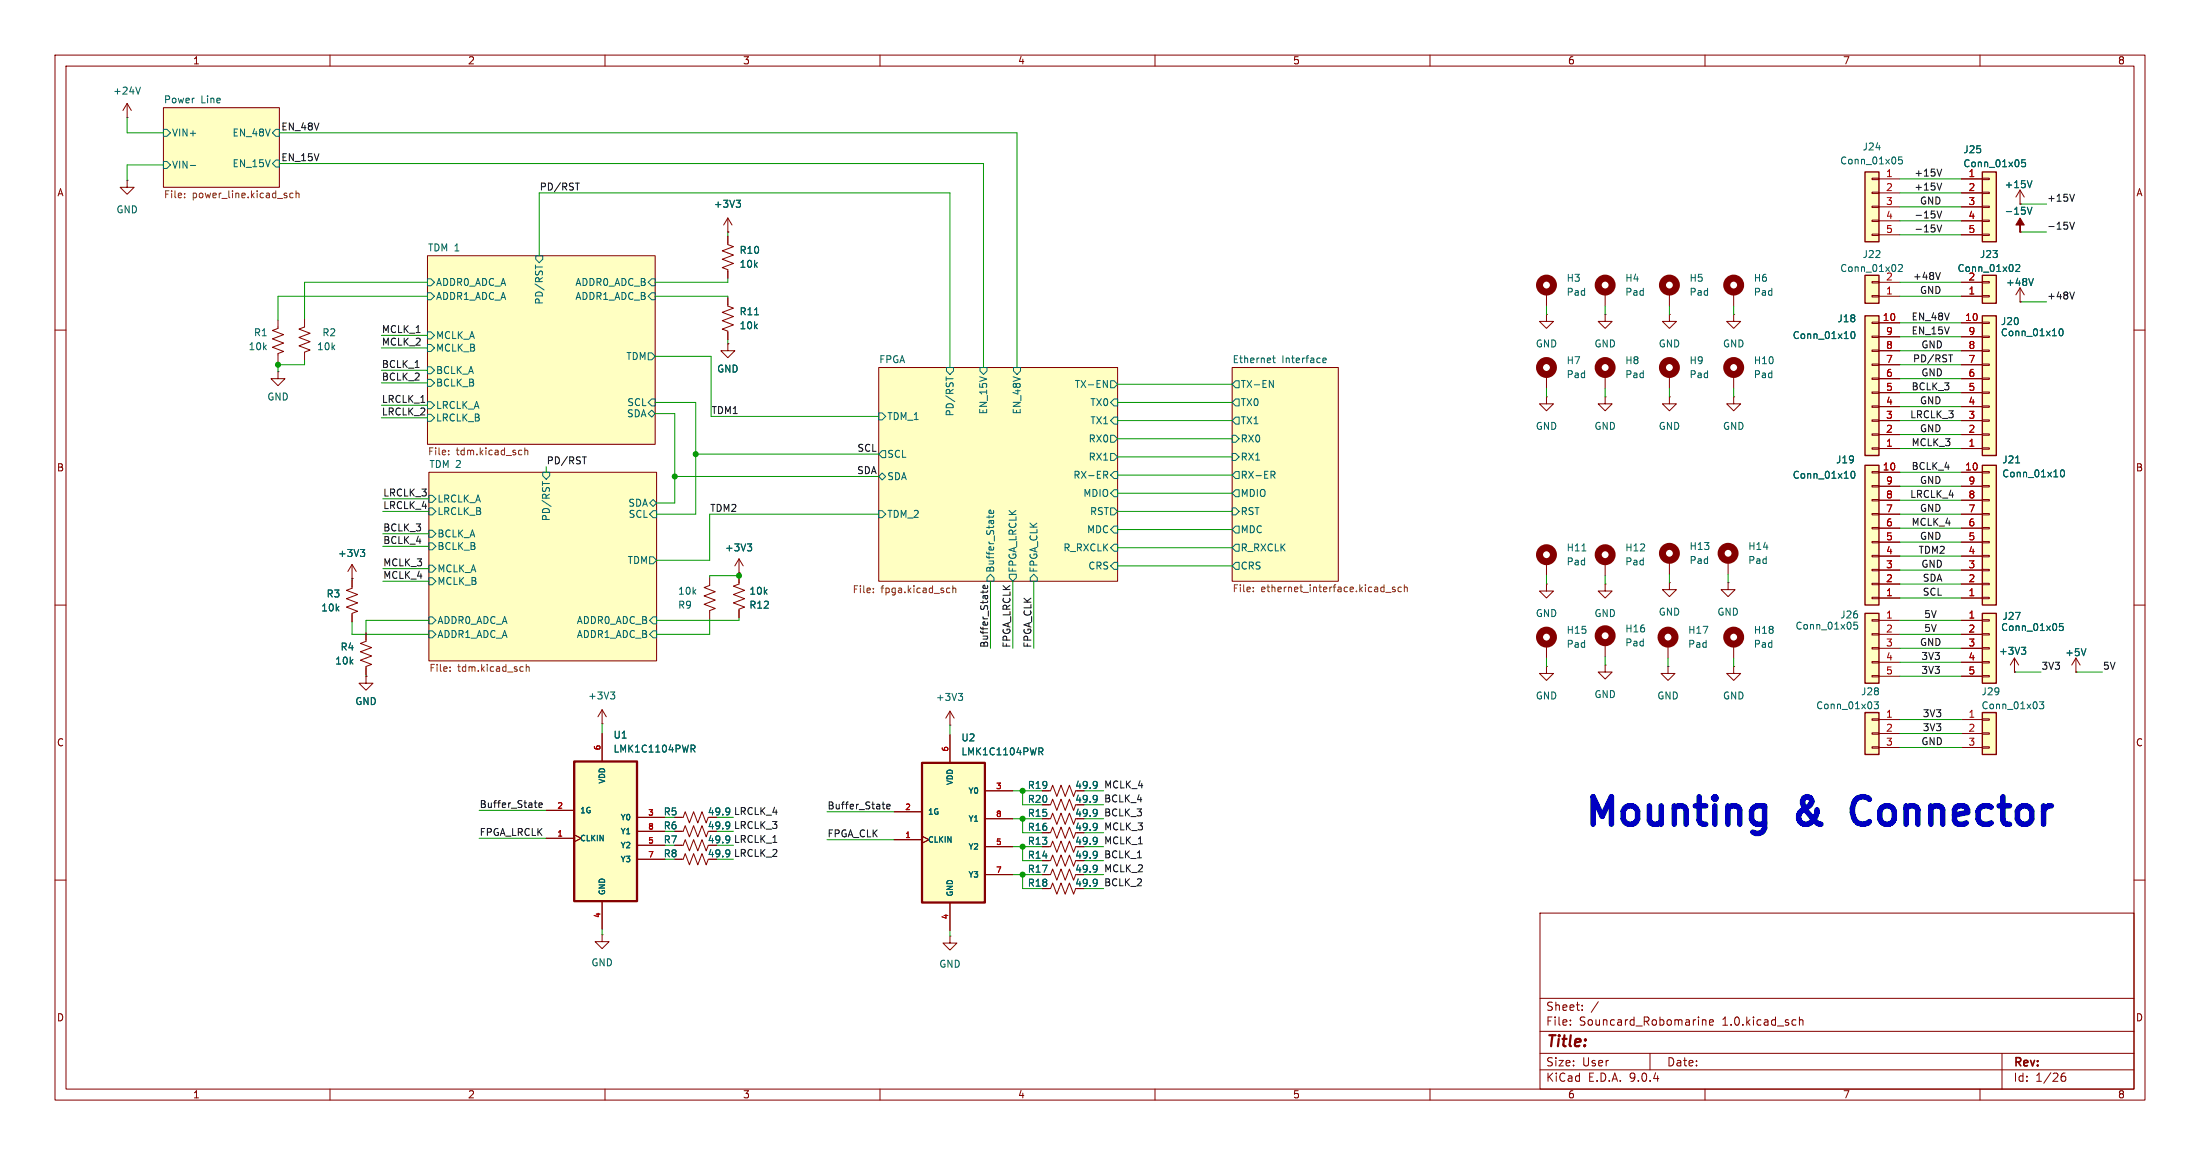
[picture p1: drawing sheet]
<svg xmlns="http://www.w3.org/2000/svg" width="400mm" height="210mm" viewBox="0 0 400 210" stroke-linecap="round" stroke-linejoin="round" font-family="sans-serif">
<g fill="none" stroke="#840000" stroke-width=".18">
<path d="M10 10h380v190h-380zM12 12h376v186h-376zM29.7 19.6h21.1v14.5h-21.1zM60 10v2M110 10v2M160 10v2M210 10v2M260 10v2M310 10v2M360 10v2M77.7 46.5h41.4v34.3h-41.4zM315.2 53.1v2.5"/>
<path d="M10 60h2M159.8 66.8h43.4v38.9h-43.4zM224 66.8h19.3v38.9h-19.3zM388 60h2M78 85.9h41.4v34.3h-41.4zM10 110h2M281.2 106.2v1.3h1.2l-1.2 1.2-1.3-1.2h1.3M281.2 106.2h.1M281.2 102.1v2.6M281.2 117.1v2.6M366.3 119.7l-.8 1.2M366.3 119.7l.7 1.2"/>
<path d="M366.3 119.7v2.5M388 110h2M281.2 121.2v1.2h1.2l-1.2 1.3-1.3-1.3h1.3M281.2 121.2h.1M366.3 122.2h.1M10 160h2M280 166h108v32h-108zM388 160h2M60 198v2M110 198v2M160 198v2M210 198v2"/>
<path d="M260 198v2M280 194.5h108M280 191.5h108M280 187.5h108M280 181.5h108M285.5 186.3v.1M285.5 185.5v.1M287.7 183.6v.1M287.7 182.8v.1M290.6 182.1l-1.3 2M300 191.5v3M309.5 185.4v1"/>
<path d="M309.5 185.5l.2-.1 .4 .1 .1 .9M310 198v2M310.8 185.9l.7-.1v-.3l-.5-.1-.2 .2 .1 .7h.6M327.2 185.5l.2-.1 .3 .1 .1 .9M327.2 184.9v1.5M360 198v2M364 191.5v6.5M374.7 196l.3-.3h.5l.1 .3v.3l-.3 .3-.4-.1-.2-.2M375.5 195.1a.59 .59 0 0 0-.8 .6"/>
</g>
<g fill="#ffffc2" stroke="#ffffc2" stroke-width=".18">
<path d="M224 66.8h19.3v38.9h-19.3z"/>
<path d="M78 85.9h41.4v34.3h-41.4z"/>
<path d="M159.8 66.8h43.4v38.9h-43.4z"/>
<path d="M77.7 46.5h41.4v34.3h-41.4z"/>
<path d="M29.7 19.6h21.1v14.5h-21.1z"/>
</g>
<g fill="none" stroke="#006464" stroke-width=".18">
<path d="M29.7 23.5h.7l.6 .6-.6 .7h-.7zM29.7 29.4h.7l.6 .6-.6 .6h-.7zM34.6 30.1h1M50.2 29.1h.6v1.3h-.6l-.7-.7zM50.2 23.5h.6v1.3h-.6l-.7-.7zM77.7 50.7h.7l.6 .6-.6 .7h-.7zM77.7 53.2h.7l.6 .7-.6 .6h-.7zM97.4 48.2v.7M97.4 46.5h1.3v.6l-.7 .7-.6-.7zM118.5 50.7h.6v1.3h-.6l-.6-.7zM118.5 53.2h.6v1.3h-.6l-.6-.6zM77.7 66.7h.7l.6 .6-.6 .7h-.7z"/>
<path d="M77.7 69h.7l.6 .6-.6 .6h-.7zM77.7 73h.7l.6 .7-.6 .6h-.7zM77.7 75.3h.7l.6 .7-.6 .6h-.7zM77.7 60.3h.7l.6 .7-.6 .6h-.7zM77.7 62.6h.7l.6 .7-.6 .6h-.7zM117.9 75.2l.6-.6 .6 .6-.6 .6zM117.9 64.2h.6l.6 .6-.6 .6h-.6zM118.5 72.5h.6v1.3h-.6l-.6-.6zM159.8 75.1h.6l.6 .6-.6 .6h-.6zM172 68.5v.7M172.1 66.8h1.3v.7l-.7 .6-.6-.6zM178.2 66.8h1.3v.7l-.7 .6-.6-.6z"/>
<path d="M184.3 66.8h1.2v.7l-.6 .6-.6-.6zM200.6 69.2l.7 1.2v-1.2M201.9 79.1h.7l.6 .7-.6 .6h-.7zM201.9 69.2h.7l.6 .7-.6 .6h-.7zM202.6 72.5h.6v1.3h-.6l-.7-.6zM202.6 75.8h.6v1.3h-.6l-.7-.6zM224 79.1h.7l.6 .7-.6 .6h-.7zM224.7 69.2h.6v1.3h-.6l-.7-.6zM224.7 72.5h.6v1.3h-.6l-.7-.6zM224.7 75.8h.6v1.3h-.6l-.7-.6zM230.8 69.2l.7 1.2v-1.2M231.4 65.1h.5"/>
<path d="M231.6 64.7v1.1l.3 .1M240.5 65.5l.6-.1v-.2l-.4-.1-.2 .2 .1 .6h.5M78 96.4h.6l.6 .6-.6 .7h-.6zM78 98.7h.6l.6 .6-.6 .7h-.6zM78 90.1h.6l.6 .6-.6 .6h-.6zM78 92.3h.6l.6 .7-.6 .6h-.6zM98.6 87.6v.7M98.7 85.9h1.2v.6l-.6 .6-.6-.6zM118.1 93.5l.6-.6h.7v1.2h-.7zM118.1 91.5l.6-.7 .7 .7-.7 .6zM159.8 92.9h.6l.6 .6-.6 .6h-.6zM159.8 82.6l.6-.7h.6v1.3h-.6z"/>
<path d="M159.8 86.6l.6-.6 .6 .6-.6 .7zM179.8 93.7v.5M180.6 92.8l.1 .4-.2 .2-.6-.1v-.5h.2l.1 .6M180.7 93.7v.1M200.7 85.7h.5l.2 .2-.1 .4-.6 .1M201 86.4l.4 .6M201.9 92.3h.7l.6 .7-.6 .6h-.7zM201.9 82.4h.7l.6 .7-.6 .6h-.7zM202.6 95.6h.6v1.3h-.6l-.7-.6zM202.6 89h.6v1.3h-.6l-.7-.6zM202.6 85.7h.6v1.3h-.6l-.7-.6zM202.6 99h.6v1.2h-.6l-.7-.6z"/>
<path d="M224 92.3h.7l.6 .7-.6 .6h-.7zM224 82.4h.7l.6 .7-.6 .6h-.7zM224.7 95.6h.6v1.3h-.6l-.7-.6zM224.7 89h.6v1.3h-.6l-.7-.6zM224.7 85.7h.6v1.3h-.6l-.7-.6zM224.7 99h.6v1.2h-.6l-.7-.6zM231.1 85.7h.5l.2 .2-.1 .4-.6 .1M231.4 86.4l.4 .6M78 112.2h.6l.6 .6-.6 .6h-.6zM78 114.7h.6l.6 .6-.6 .7h-.6zM78 102.8h.6l.6 .6-.6 .6h-.6zM78 105h.6l.6 .7-.6 .6h-.6z"/>
<path d="M118.1 115.3l.6-.6h.7v1.3h-.7zM118.1 101.2h.6l.7 .7-.7 .6h-.6zM118.7 112.2h.7v1.2h-.7l-.6-.6zM180.1 104.4l.6 .6v.7h-1.2v-.7zM183.5 104.4h1.3v.6l-.7 .7-.6-.7zM188 104.4l.6 .6v.7h-1.3v-.7zM202.6 102.3h.6v1.2h-.6l-.7-.6zM224.7 102.3h.6v1.2h-.6l-.7-.6zM287.6 100.2h.8M367.5 117.7h.8l-.4 .5M368.1 118.2l.2 .2v.3l-.2 .3"/>
</g>
<g fill="none" stroke="#725600" stroke-width=".18">
<path d="M33.6 35.8v.2M33.6 35.2v.1M53.3 35.2l-.4-.1-.2 .3 .1 .5h.5M53.8 35.2l.2-.1 .3 .1 .1 .8M53.8 34.7v1.3M81.6 82.6v.1M81.6 81.9v.1M94.5 81.9h.4M94.9 82.6l-.4 .1M95.4 82l.2-.1h.3l.1 .8M95.4 81.4v1.3M158.8 107.6v.2"/>
<path d="M158.8 107v.1M172.3 106.9l.4 .1M172.7 107.7l-.4 .1M173.2 107l.2-.1 .3 .1 .1 .8M173.2 106.5v1.3M227.9 107.5v.1M227.9 106.8v.1M251.9 107.7h1M253.6 106.8l-.3-.1-.1 .2v.2l.4 .1v.3h-.4M254.8 106.8l-.4-.1-.2 .3 .1 .5h.5M255.3 106.9l.2-.2 .3 .1 .1 .8M255.3 106.3v1.3"/>
<path d="M81.8 121.9v.2M81.8 121.3v.1M94.8 121.2l.3 .1M95.1 122l-.3 .1M95.7 121.3l.2-.1 .3 .1v.8M95.7 120.8v1.3"/>
</g>
<g fill="none" stroke="#840000" stroke-width="1.3">
<circle cx="315.2" cy="51.8" r="1.27"/>
<circle cx="281.2" cy="100.9" r="1.27"/>
<circle cx="281.2" cy="115.8" r="1.27"/>
</g>
<path d="M360.4 84.6h2.6v25.4h-2.6z" fill="#ffffc2"/>
<path d="M360.4 84.6h2.6v25.4h-2.6z" fill="none" stroke="#840000" stroke-width=".25"/>
<g fill="none" stroke="#840000" stroke-width=".18">
<path d="M356.6 98.6h3.8M356.6 96h3.8M356.6 93.5h3.8M356.6 91h3.8M356.6 88.4h3.8M356.6 85.9h3.8M360.4 98.4h1.3v.3h-1.3zM360.4 95.9h1.3v.3h-1.3zM360.4 93.4h1.3v.2h-1.3zM360.4 90.8h1.3v.3h-1.3zM360.4 88.3h1.3v.2h-1.3zM360.4 85.7h1.3v.3h-1.3z"/>
<path d="M356.6 108.7h3.8M356.6 106.2h3.8M356.6 103.7h3.8M356.6 101.1h3.8M360.4 108.6h1.3v.3h-1.3zM360.4 106.1h1.3v.2h-1.3zM360.4 103.5h1.3v.3h-1.3zM360.4 101h1.3v.2h-1.3z"/>
</g>
<path d="M366.5 84.2h.7M374.8 85.5l.1-.1a.68 .68 0 0 1 .5 .7 .68 .68 0 0 1-.5 .6 .84 .84 0 0 1-.1-1.2z" fill="none" stroke="#006464" stroke-width=".18"/>
<path d="M360.4 111.5h2.6v12.7h-2.6z" fill="#ffffc2"/>
<path d="M360.4 111.5h2.6v12.7h-2.6z" fill="none" stroke="#840000" stroke-width=".25"/>
<g fill="none" stroke="#840000" stroke-width=".18">
<path d="M367.3 54.9h.1M367.3 52.3l-.8 1.3M367.3 52.3l.7 1.3M367.3 52.3v2.6M281.2 72.2v1.2h1.2l-1.2 1.3-1.3-1.3h1.3M281.2 72.2h.1M291.8 68.1v2.5M315.2 68.1v2.5M356.6 112.8h3.8M356.6 115.3h3.8M356.6 117.9h3.8M360.4 112.7h1.3v.2h-1.3z"/>
<path d="M360.4 115.2h1.3v.3h-1.3zM360.4 117.7h1.3v.3h-1.3zM356.6 120.4h3.8M356.6 123h3.8M360.4 120.3h1.3v.2h-1.3zM360.4 122.8h1.3v.3h-1.3z"/>
</g>
<path d="M369.7 50.6l-.4 1.3M375.1 113.4h-.6l-.1 .6 .2-.1h.4l.1 .2v.4l-.2 .1-.5-.1" fill="none" stroke="#006464" stroke-width=".18"/>
<g fill="none" stroke="#840000" stroke-width="1.3">
<circle cx="291.8" cy="66.8" r="1.27"/>
<circle cx="315.2" cy="66.8" r="1.27"/>
</g>
<path d="M360.4 50.1h2.6v5h-2.6z" fill="#ffffc2"/>
<path d="M360.4 50.1h2.6v5h-2.6z" fill="none" stroke="#840000" stroke-width=".25"/>
<path d="M291.8 53.1v2.5M303.5 57.2v1.2h1.3l-1.3 1.3-1.2-1.3h1.2M303.5 57.2h.1M356.6 53.9h3.8M356.6 51.3h3.8M360.4 53.7h1.3v.3h-1.3zM360.4 51.2h1.3v.3h-1.3z" fill="none" stroke="#840000" stroke-width=".18"/>
<path d="M366.5 48.2l.5-.1 .2 .4-.8 .9h.8" fill="none" stroke="#006464" stroke-width=".18"/>
<circle cx="291.8" cy="51.8" r="1.27" fill="none" stroke="#840000" stroke-width="1.3"/>
<path d="M104.4 138.4h11.4v25.4h-11.4z" fill="#ffffc2"/>
<path d="M104.4 138.4h11.4v25.4h-11.4z" fill="none" stroke="#840000" stroke-width=".41"/>
<g fill="none" stroke="#840000" stroke-width=".18">
<path d="M281.2 53.1v2.5M281.2 68.1v2.5M291.8 102.1v2.6M314.2 105.9v1.3h1.3l-1.3 1.3-1.3-1.3h1.3M314.2 105.9h.1M314.2 101.9v2.5M109.5 133.4v5M99.3 147.3h5.1M99.3 152.4h5.1M104.4 151.8l1.3 .6-1.3 .7M115.8 148.6h5.1M115.8 151.1h5.1"/>
<path d="M115.8 153.7h5.1M115.8 156.2h5.1M189.5 151.4h1.5l.4-1 .8 2 .7-2 .8 2 .7-2 .8 2 .4-1M189.5 146.3h1.5l.4-1 .8 2 .7-2 .8 2 .7-2 .8 2 .4-1M189.5 143.8h1.5l.4-1 .8 2 .7-2 .8 2 .7-2 .8 2 .4-1M189.5 148.9h1.5l.4-1.1 .8 2.1 .7-2.1 .8 2.1 .7-2.1 .8 2.1 .4-1M109.5 163.8v5.1"/>
</g>
<path d="M125.6 135.5h.5l.3 .2-.2 .4h-.6M125.9 136.1l.5 .6M199.4 149.8l.1 .6-.2 .4M199.4 142.1l.1 .7-.2 .4M199.4 144.7l.1 .6-.2 .5M199.4 147.2l.1 .7-.2 .4M199.5 150.2l-.1 .2M199.5 145.2l-.1 .1M199.5 142.6l-.1 .2M199.5 147.7l-.1 .2" fill="none" stroke="#006464" stroke-width=".18"/>
<g fill="none" stroke="#840000" stroke-width="1.3">
<circle cx="281.2" cy="51.8" r="1.27"/>
<circle cx="281.2" cy="66.8" r="1.27"/>
<circle cx="291.8" cy="100.9" r="1.27"/>
<circle cx="314.2" cy="100.6" r="1.27"/>
</g>
<path d="M339.1 111.5h2.5v12.7h-2.5z" fill="#ffffc2"/>
<path d="M339.1 111.5h2.5v12.7h-2.5z" fill="none" stroke="#840000" stroke-width=".25"/>
<g fill="none" stroke="#840000" stroke-width=".18">
<path d="M281.2 57.2v1.2h1.2l-1.2 1.3-1.3-1.3h1.3M281.2 57.2h.1M291.8 72.2v1.2h1.3l-1.3 1.3-1.2-1.3h1.2M291.8 72.2h.1M291.8 106.2v1.3h1.3l-1.3 1.2-1.2-1.2h1.2M291.8 106.2h.1M291.8 116.9v2.5M303.3 117.1v2.6M303.5 105.9v1.3h1.3l-1.3 1.3-1.2-1.3h1.2M303.5 105.9h.1M303.5 101.9v2.5M315.2 117.1v2.6"/>
<path d="M340.4 112.7h1.2v.2h-1.2zM340.4 115.2h1.2v.3h-1.2zM340.4 117.7h1.2v.3h-1.2zM341.6 112.8h3.8M341.6 115.3h3.8M341.6 117.9h3.8M66.5 123v1.2h-1.2l1.2 1.3 1.3-1.3h-1.3M66.5 123h.1M340.4 120.3h1.2v.2h-1.2zM340.4 122.8h1.2v.3h-1.2zM341.6 120.4h3.8M341.6 123h3.8"/>
</g>
<path d="M337.1 113.1l-.1 .6 .2-.1 .4 .1 .2 .4-.3 .3-.5-.1" fill="none" stroke="#006464" stroke-width=".18"/>
<g fill="none" stroke="#840000" stroke-width="1.3">
<circle cx="291.8" cy="115.6" r="1.27"/>
<circle cx="303.3" cy="115.8" r="1.27"/>
<circle cx="303.5" cy="100.6" r="1.27"/>
<circle cx="315.2" cy="115.8" r="1.27"/>
</g>
<path d="M339.1 129.6h2.5v7.6h-2.5z" fill="#ffffc2"/>
<path d="M339.1 129.6h2.5v7.6h-2.5z" fill="none" stroke="#840000" stroke-width=".25"/>
<path d="M340.4 130.7h1.2v.3h-1.2zM340.4 133.2h1.2v.3h-1.2zM340.4 135.8h1.2v.2h-1.2zM341.6 130.8h3.8M341.6 133.4h3.8M341.6 135.9h3.8" fill="none" stroke="#840000" stroke-width=".18"/>
<path d="M340.7 127.6h.8l-.4 .5 .4 .1v.5l-.2 .2-.6-.2" fill="none" stroke="#006464" stroke-width=".18"/>
<path d="M339.1 84.6h2.5v25.4h-2.5z" fill="#ffffc2"/>
<path d="M339.1 84.6h2.5v25.4h-2.5z" fill="none" stroke="#840000" stroke-width=".25"/>
<g fill="none" stroke="#840000" stroke-width=".18">
<path d="M291.8 57.2v1.2h1.3l-1.3 1.3-1.2-1.3h1.2M291.8 57.2h.1M303.5 72.2v1.2h1.3l-1.3 1.3-1.2-1.3h1.2M303.5 72.2h.1M340.4 98.4h1.2v.3h-1.2zM340.4 95.9h1.2v.3h-1.2zM340.4 93.4h1.2v.2h-1.2zM340.4 90.8h1.2v.3h-1.2zM340.4 88.3h1.2v.2h-1.2zM340.4 85.7h1.2v.3h-1.2zM341.6 98.6h3.8M341.6 96h3.8"/>
<path d="M341.6 93.5h3.8M341.6 91h3.8M341.6 88.4h3.8M341.6 85.9h3.8M340.4 108.6h1.2v.3h-1.2zM340.4 106.1h1.2v.2h-1.2zM340.4 103.5h1.2v.3h-1.2zM340.4 101h1.2v.2h-1.2zM341.6 108.7h3.8M341.6 106.2h3.8M341.6 103.7h3.8M341.6 101.1h3.8"/>
<path d="M291.8 120.9v1.3h1.3l-1.3 1.3-1.2-1.3h1.2M291.8 120.9h.1"/>
</g>
<path d="M336.7 85.8l.1-.1a.68 .68 0 0 1 .5 .6 .68 .68 0 0 1-.5 .7l-.3-.5z" fill="none" stroke="#006464" stroke-width=".18"/>
<path d="M360.4 57.4h2.6v25.4h-2.6z" fill="#ffffc2"/>
<path d="M360.4 57.4h2.6v25.4h-2.6z" fill="none" stroke="#840000" stroke-width=".25"/>
<g fill="none" stroke="#840000" stroke-width=".18">
<path d="M356.6 58.7h3.8M360.4 58.6h1.3v.2h-1.3zM356.6 79h3.8M356.6 76.5h3.8M356.6 73.9h3.8M356.6 71.4h3.8M356.6 68.9h3.8M356.6 66.3h3.8M356.6 63.8h3.8M356.6 61.2h3.8M360.4 78.9h1.3v.2h-1.3zM360.4 76.3h1.3v.3h-1.3z"/>
<path d="M360.4 73.8h1.3v.3h-1.3zM360.4 71.3h1.3v.2h-1.3zM360.4 68.7h1.3v.3h-1.3zM360.4 66.2h1.3v.2h-1.3zM360.4 63.6h1.3v.3h-1.3zM360.4 61.1h1.3v.3h-1.3zM356.6 81.6h3.8M360.4 81.4h1.3v.3h-1.3z"/>
</g>
<path d="M374.6 59.8h.1a.68 .68 0 0 1 .4 .6 .68 .68 0 0 1-.4 .6 .84 .84 0 0 1-.1-1.2z" fill="none" stroke="#006464" stroke-width=".18"/>
<path d="M339.1 57.4h2.5v25.4h-2.5z" fill="#ffffc2"/>
<path d="M339.1 57.4h2.5v25.4h-2.5z" fill="none" stroke="#840000" stroke-width=".25"/>
<g fill="none" stroke="#840000" stroke-width=".18">
<path d="M340.4 58.6h1.2v.2h-1.2zM341.6 58.7h3.8M340.4 78.9h1.2v.2h-1.2zM340.4 76.3h1.2v.3h-1.2zM340.4 73.8h1.2v.3h-1.2zM340.4 71.3h1.2v.2h-1.2zM340.4 68.7h1.2v.3h-1.2zM340.4 66.2h1.2v.2h-1.2zM340.4 63.6h1.2v.3h-1.2zM340.4 61.1h1.2v.3h-1.2zM341.6 79h3.8M341.6 76.5h3.8"/>
<path d="M341.6 73.9h3.8M341.6 71.4h3.8M341.6 68.9h3.8M341.6 66.3h3.8M341.6 63.8h3.8M341.6 61.2h3.8M340.4 81.4h1.2v.3h-1.2zM341.6 81.6h3.8M303.3 121.2v1.2h1.2l-1.2 1.3-1.3-1.3h1.3M303.3 121.2h.1M315.2 121.2v1.2h1.3l-1.3 1.3-1.3-1.3h1.3M315.2 121.2h.1"/>
</g>
<path d="M336.7 60.4l.1-.1a.68 .68 0 0 1 .5 .6 .68 .68 0 0 1-.5 .7l-.3-.5z" fill="none" stroke="#006464" stroke-width=".18"/>
<path d="M360.4 129.6h2.6v7.6h-2.6z" fill="#ffffc2"/>
<path d="M360.4 129.6h2.6v7.6h-2.6z" fill="none" stroke="#840000" stroke-width=".25"/>
<path d="M315.2 72.2v1.2h1.3l-1.3 1.3-1.3-1.3h1.3M315.2 72.2h.1M356.6 130.8h3.8M356.6 133.4h3.8M356.6 135.9h3.8M360.4 130.7h1.3v.3h-1.3zM360.4 133.2h1.3v.3h-1.3zM360.4 135.8h1.3v.2h-1.3z" fill="none" stroke="#840000" stroke-width=".18"/>
<path d="M370.8 127.6h.8l-.4 .5 .3 .1v.5l-.1 .2-.6-.2" fill="none" stroke="#006464" stroke-width=".18"/>
<path d="M339.1 31.3h2.5v12.7h-2.5z" fill="#ffffc2"/>
<path d="M339.1 31.3h2.5v12.7h-2.5z" fill="none" stroke="#840000" stroke-width=".25"/>
<g fill="none" stroke="#840000" stroke-width=".18">
<path d="M340.4 32.4h1.2v.3h-1.2zM340.4 34.9h1.2v.3h-1.2zM340.4 37.5h1.2v.2h-1.2zM341.6 32.5h3.8M341.6 35.1h3.8M341.6 37.6h3.8M340.4 40h1.2v.3h-1.2zM340.4 42.6h1.2v.2h-1.2zM341.6 40.2h3.8M341.6 42.7h3.8M303.5 68.1v2.5M172.7 170.2v1.3h1.3l-1.3 1.2-1.3-1.2h1.3"/>
<path d="M172.7 170.2h.1"/>
</g>
<path d="M345.8 28.5h-.6v.6l.1-.1 .5 .1 .1 .2-.1 .4-.1 .1-.5-.1" fill="none" stroke="#006464" stroke-width=".18"/>
<circle cx="303.5" cy="66.8" r="1.27" fill="none" stroke="#840000" stroke-width="1.3"/>
<path d="M339.1 50.1h2.5v5h-2.5z" fill="#ffffc2"/>
<path d="M339.1 50.1h2.5v5h-2.5z" fill="none" stroke="#840000" stroke-width=".25"/>
<path d="M303.5 53.1v2.5M315.2 57.2v1.2h1.3l-1.3 1.3-1.3-1.3h1.3M315.2 57.2h.1M340.4 53.7h1.2v.3h-1.2zM340.4 51.2h1.2v.3h-1.2zM341.6 53.9h3.8M341.6 51.3h3.8" fill="none" stroke="#840000" stroke-width=".18"/>
<path d="M345.2 48.2l.5-.1 .2 .4-.8 .9h.8" fill="none" stroke="#006464" stroke-width=".18"/>
<circle cx="303.5" cy="51.8" r="1.27" fill="none" stroke="#840000" stroke-width="1.3"/>
<path d="M167.6 138.7h11.5v25.4h-11.5z" fill="#ffffc2"/>
<path d="M167.6 138.7h11.5v25.4h-11.5z" fill="none" stroke="#840000" stroke-width=".41"/>
<g fill="none" stroke="#840000" stroke-width=".18">
<path d="M132.3 39.6v2.6M132.3 39.6l-.7 1.3M132.3 39.6l.8 1.3M367.3 37.1h.1M367.3 34.6l-.8 1.2M367.3 34.6l.7 1.2M367.3 34.6v2.5M50.5 58.2v1.5l-1 .4 2.1 .8-2.1 .7 2.1 .8-2.1 .7 2.1 .8-1.1 .4v1.5M132.3 42.9v1.6l1 .3-2 .8 2 .8-2 .7 2 .8-2 .8 1 .3v1.6M132.3 42.2h.1M132.3 54.1v1.5l1 .4-2 .8 2 .7-2 .8 2 .8-2 .7 1 .4v1.5M367.3 42.2h.1"/>
<path d="M50.5 67.6v1.3h-1.2l1.2 1.2 1.3-1.2h-1.3M50.5 67.6h.1M132.3 62.5v1.3h1.3l-1.3 1.2-1.2-1.2h1.2M132.3 62.5h.1M64 105.2h.1M64 105.4v1.6l-1 .3 2 .8-2 .8 2 .7-2 .8 2 .7-1 .4v1.5M64 102.6l-.8 1.3M64 102.6l.8 1.3M64 102.6v2.6M66.5 115.1v1.5l-1 .4 2.1 .7-2.1 .8 2.1 .8-2.1 .7 2.1 .8-1.1 .4v1.5M129 104.9v1.5l-1 .4 2 .8-2 .7 2 .8-2 .8 2 .7-1 .4v1.5M134.4 104.2h.1"/>
<path d="M134.4 104.7v1.5l-1.1 .4 2.1 .7-2.1 .8 2.1 .8-2.1 .7 2.1 .8-1 .4v1.5M134.4 101.6l-.8 1.3M134.4 101.6l.7 1.3M134.4 101.6v2.6M377.4 119.7l-.7 1.2M377.4 119.7l.8 1.2M377.4 119.7v2.5M172.7 131.8h.1M172.7 129.3v2.5M172.7 133.6v5.1M172.7 129.3l-.7 1.3M172.7 129.3l.8 1.3"/>
<path d="M377.4 122.2h.1M162.6 147.6h5M162.6 152.7h5M167.6 152l1.3 .7-1.3 .6M179.1 143.8h5M179.1 148.9h5M179.1 153.9h5M179.1 159h5M189.5 153.9h1.5l.4-1 .8 2.1 .7-2.1 .8 2.1 .7-2.1 .8 2.1 .4-1.1M189.5 159h1.5l.4-1 .8 2 .7-2 .8 2 .7-2 .8 2 .4-1M189.5 156.5h1.5l.4-1 .8 2 .7-2 .8 2 .7-2 .8 2 .4-1M109.5 169.9v1.3h1.2l-1.2 1.3-1.3-1.3h1.3"/>
<path d="M109.5 169.9h.1M172.7 164.1v5.1M189.5 161.6h1.5l.4-1.1 .8 2.1 .7-2.1 .8 2.1 .7-2.1 .8 2.1 .4-1"/>
</g>
<g fill="none" stroke="#006464" stroke-width=".18">
<path d="M133.8 36.4h.8l-.4 .5M134.4 36.9l.2 .2v.3l-.2 .3M368.6 37.7l.4 1.3 .4-1.3M369.4 32.9l-.4 1.2M137.2 57.2h.7M65.5 99.9h.8l-.4 .5M135.9 98.9h.8l-.5 .5M136.4 99.4l.3 .2v.3l-.3 .3M66.1 100.4l.2 .2v.3l-.2 .3M379.3 117.9l-.5 1.3M174.2 126.1h.8l-.4 .5M174.8 126.6l.2 .2v.3l-.2 .2"/>
<path d="M188.9 136h.5l.2 .2-.1 .4h-.6M189.2 136.6l.4 .6M199.4 152.3l.1 .7-.2 .4M199.4 154.8l.1 .7-.2 .4M199.4 157.4l.1 .6-.2 .5M199.4 159.9l.1 .7-.2 .4M199.5 152.8l-.1 .2M199.5 157.9l-.1 .1M199.5 155.3l-.1 .2M199.5 160.4l-.1 .2"/>
</g>
<path d="M367.3 39.6l.7 1.3h-.7v1.3v-1.3h-.8z" fill="#840000" stroke="#840000" stroke-width=".18"/>
<path d="M360.4 31.3h2.6v12.7h-2.6z" fill="#ffffc2"/>
<path d="M360.4 31.3h2.6v12.7h-2.6z" fill="none" stroke="#840000" stroke-width=".25"/>
<g fill="none" stroke="#840000" stroke-width=".18">
<path d="M23.1 18.8l-.7 1.3M23.1 18.8l.8 1.3M23.1 18.8v2.6M23.1 32.8v1.3h1.3l-1.3 1.2-1.3-1.2h1.3M23.1 32.8h.1M23.1 21.4h.1M356.6 32.5h3.8M356.6 35.1h3.8M356.6 37.6h3.8M360.4 32.4h1.3v.3h-1.3zM360.4 34.9h1.3v.3h-1.3zM360.4 37.5h1.3v.2h-1.3z"/>
<path d="M367.3 37.1h.1M55.4 57.9v1.6l-1 .3 2 .8-2 .8 2 .7-2 .8 2 .7-1 .4v1.6M132.3 42.2h.1M132.3 42.9v1.3M132.3 49.3v1.3M132.3 54.1v1.3M341.6 58.7h3.8M356.6 40.2h3.8M356.6 42.7h3.8M356.6 58.7h3.8M356.6 53.9h3.8M356.6 51.3h3.8"/>
<path d="M360.4 40h1.3v.3h-1.3zM360.4 42.6h1.3v.2h-1.3zM367.3 42.2h.1M367.3 54.9h.1M132.3 62.5h.1M132.3 60.5v1.2M341.6 79h3.8M341.6 76.5h3.8M341.6 73.9h3.8M341.6 71.4h3.8M341.6 68.9h3.8M341.6 66.3h3.8"/>
<path d="M341.6 63.8h3.8M341.6 61.2h3.8M356.6 79h3.8M356.6 76.5h3.8M356.6 73.9h3.8M356.6 71.4h3.8M356.6 68.9h3.8M356.6 66.3h3.8M356.6 63.8h3.8M356.6 61.2h3.8M341.6 98.6h3.8M341.6 96h3.8"/>
<path d="M341.6 93.5h3.8M341.6 91h3.8M341.6 88.4h3.8M341.6 85.9h3.8M341.6 81.6h3.8M356.6 98.6h3.8M356.6 96h3.8M356.6 93.5h3.8M356.6 91h3.8M356.6 88.4h3.8M356.6 85.9h3.8M356.6 81.6h3.8"/>
<path d="M64 105.2h.1M64 105.4v1.3M64 111.8v1.2M66.5 115.1v1.3M134.4 104.2h.1M134.4 104.7v1.2M134.4 111v1.3M341.6 108.7h3.8M341.6 106.2h3.8M341.6 103.7h3.8M341.6 101.1h3.8M356.6 108.7h3.8"/>
<path d="M356.6 106.2h3.8M356.6 103.7h3.8M356.6 101.1h3.8M356.6 112.8h3.8M356.6 115.3h3.8M356.6 117.9h3.8M66.5 123h.1M66.5 121.4v1.3M109.5 131.6h.1M109.5 129.1l-.8 1.2M109.5 129.1l.7 1.2M109.5 129.1v2.5"/>
<path d="M109.5 133.4v5M172.7 133.6v5.1M356.6 120.4h3.8M356.6 123h3.8M366.3 122.2h.1M377.4 122.2h.1M99.3 147.3h5.1M99.3 152.4h5.1M104.4 151.8l1.3 .6-1.3 .7M115.8 148.6h5.1M115.8 156.2h5.1M115.8 151.1h5.1"/>
<path d="M115.8 153.7h5.1M122.7 148.6h1.5l.4-1 .7 2 .8-2 .8 2 .7-2 .8 2 .4-1M122.7 156.2h1.5l.4-1 .7 2 .8-2 .8 2 .7-2 .8 2 .4-1M122.7 151.1h1.5l.4-1 .7 2.1 .8-2.1 .8 2.1 .7-2.1 .8 2.1 .4-1.1M122.7 153.7h1.5l.4-1 .7 2 .8-2 .8 2 .7-2 .8 2 .4-1M162.6 147.6h5M162.6 152.7h5M167.6 152l1.3 .7-1.3 .6M179.1 143.8h5M179.1 148.9h5M179.1 153.9h5M179.1 159h5"/>
<path d="M189.5 151.4h1.3M189.5 146.3h1.3M189.5 143.8h1.3M189.5 148.9h1.3M189.5 153.9h1.3M189.5 159h1.3M189.5 156.5h1.3M109.5 163.8v5.1M172.7 164.1v5.1M189.5 161.6h1.3"/>
</g>
<g fill="none" stroke="#006464" stroke-width=".18">
<path d="M25.5 15.8l-.4 1.3M133.8 36.4h.8l-.4 .5M134.4 36.9l.2 .2v.3l-.2 .3M368.2 29h-.6v.7l.1-.2 .5 .1 .1 .2-.1 .4-.2 .1-.4-.1M368.6 37.7l.4 1.3 .4-1.3M369.4 32.9l-.4 1.2M137.2 57.2h.7M366.5 48.2l.5-.1 .2 .4-.8 .9h.8M369.7 50.6l-.4 1.3M374.6 59.8h.1a.68 .68 0 0 1 .4 .6 .68 .68 0 0 1-.4 .6 .84 .84 0 0 1-.1-1.2zM336.7 60.4l.1-.1a.68 .68 0 0 1 .5 .6 .68 .68 0 0 1-.5 .7l-.3-.5zM65.5 99.9h.8l-.4 .5"/>
<path d="M135.9 98.9h.8l-.5 .5M136.4 99.4l.3 .2v.3l-.3 .3M336.7 85.8l.1-.1a.68 .68 0 0 1 .5 .6 .68 .68 0 0 1-.5 .7l-.3-.5zM366.5 84.2h.7M374.8 85.5l.1-.1a.68 .68 0 0 1 .5 .7 .68 .68 0 0 1-.5 .6 .84 .84 0 0 1-.1-1.2zM66.1 100.4l.2 .2v.3l-.2 .3M367.5 117.7h.8l-.4 .5M368.1 118.2l.2 .2v.3l-.2 .3M375.1 113.4h-.6l-.1 .6 .2-.1h.4l.1 .2v.4l-.2 .1-.5-.1M379.3 117.9l-.5 1.3M111 125.8h.8l-.5 .5M111.5 126.3l.3 .2v.3l-.3 .3"/>
<path d="M125.6 135.5h.5l.3 .2-.2 .4h-.6M125.9 136.1l.5 .6M188.9 136h.5l.2 .2-.1 .4h-.6M189.2 136.6l.4 .6M132.6 147l.1 .6-.2 .5M132.6 149.5l.1 .7-.2 .4M132.6 152l.1 .7-.2 .4M132.6 154.6l.1 .6-.2 .5M132.7 147.4l-.1 .2M132.7 155.1l-.1 .1M132.7 150l-.1 .2M132.7 152.5l-.1 .2"/>
<path d="M199.4 149.8l.1 .6-.2 .4M199.4 142.1l.1 .7-.2 .4M199.4 144.7l.1 .6-.2 .5M199.4 147.2l.1 .7-.2 .4M199.4 152.3l.1 .7-.2 .4M199.4 154.8l.1 .7-.2 .4M199.4 157.4l.1 .6-.2 .5M199.4 159.9l.1 .7-.2 .4M199.5 150.2l-.1 .2M199.5 145.2l-.1 .1M199.5 142.6l-.1 .2M199.5 147.7l-.1 .2"/>
<path d="M199.5 152.8l-.1 .2M199.5 157.9l-.1 .1M199.5 155.3l-.1 .2M199.5 160.4l-.1 .2"/>
</g>
<g fill="none" stroke="#0f0f0f" stroke-width=".18">
<path d="M104.6 33.3h.7M352.2 38.4l.4 1.2 .4-1.2M353 33.3l-.4 1.3M353 30.7l-.4 1.3M377.2 35.3l-.5 1.3M352.2 40.9l.4 1.3 .4-1.3M352.8 49.5l-.4 1.3M376.3 40.4l.4 1.3 .5-1.3M377.2 53.1l-.5 1.3M75.5 66.8h.7M354.3 64.5h.7M105.9 83.1h.7"/>
<path d="M178.7 107.4v.5M179.5 106.5l.1 .3-.2 .2-.6-.1v-.4l.2-.1 .1 .6M179.6 107.4l-.1 .2M97.1 146h.5M97.5 146.8h.1M98 146.4l.6-.1-.1-.3h-.3l-.2 .2v.6h.5M160.4 146.2h.5M160.7 147.1h.2M161.2 146.7l.6-.2v-.2l-.4-.1-.2 .2 .1 .6h.5M206.8 156h.7"/>
</g>
<g fill="none" stroke="#009600" stroke-width=".18">
<path d="M23.1 21.4v2.7h6.6M29.7 30h-6.6v2.8M50.8 24.1h134.1v42.7M50.8 29.7h128v37.1M345.4 35.1h11.2M345.4 37.6h11.2M345.4 32.5h11.2M367.3 37.1h4.8M77.7 51.3h-22.3v6.6M77.7 53.9h-27.2v4.3M98 46.5v-11.4h74.7v31.7M119.1 53.9h13.2v.2"/>
<path d="M132.3 50.6v.7h-13.2M132.3 42.2v.7M281.2 55.6v1.6M291.8 55.6v1.6M303.5 55.6v1.6M315.2 55.6v1.6M345.4 51.3h11.2M345.4 53.9h11.2M345.4 58.7h11.2M345.4 42.7h11.2M345.4 40.2h11.2M367.3 42.2h4.8"/>
<path d="M367.3 54.9h4.8M50.5 65.8v1.8M55.4 65.6v.7h-4.9M69.3 69.6h8.4M69.3 73.7h8.4M69.3 76h8.4M69.3 61h8.4M69.3 67.3h8.4M69.3 63.3h8.4M119.1 73.2h7.4v20.3h-7.1M119.1 75.2h3.6v16.3h-3.3M119.1 64.8h10.2v10.9h30.5"/>
<path d="M132.3 61.7v.8M203.2 73.2h20.8M203.2 69.9h20.8M203.2 76.5h20.8M203.2 79.8h20.8M281.2 70.6v1.6M291.8 70.6v1.6M303.5 70.6v1.6M315.2 70.6v1.6M345.4 76.5h11.2M345.4 71.4h11.2M345.4 79h11.2"/>
<path d="M345.4 73.9h11.2M345.4 68.9h11.2M345.4 66.3h11.2M345.4 63.8h11.2M345.4 61.2h11.2M69.6 93h8.4M69.6 97h8.4M69.6 99.3h8.4M69.6 90.7h8.4M99.3 84.9v1M122.7 86.6h37.1M126.5 82.6h33.3"/>
<path d="M159.8 93.5h-30.8v8.4h-9.6M203.2 93h20.8M203.2 96.3h20.8M203.2 99.6h20.8M203.2 83.1h20.8M203.2 86.4h20.8M203.2 89.7h20.8M345.4 93.5h11.2M345.4 91h11.2M345.4 88.4h11.2M345.4 85.9h11.2M345.4 81.6h11.2"/>
<path d="M345.4 96h11.2M345.4 98.6h11.2M64 105.2v.2M64 113v2.3h14M69.6 105.7h8.4M69.6 103.4h8.4M78 112.8h-11.5v2.3M129 112.5v2.8h-9.6M134.4 112.3v.5h-15M134.4 104.2v.5h-5.4v.2M180.1 105.7v12.2M184.1 105.7v12.2"/>
<path d="M188 105.7v12.2M203.2 102.9h20.8M281.2 104.7v1.5M281.2 119.7v1.5M291.8 104.7v1.5M291.8 119.4v1.5M303.3 119.7v1.5M303.5 104.4v1.5M314.2 104.4v1.5M315.2 119.7v1.5M345.4 115.3h11.2M345.4 112.8h11.2"/>
<path d="M345.4 106.2h11.2M345.4 108.7h11.2M345.4 117.9h11.2M345.4 101.1h11.2M345.4 103.7h11.2M66.5 122.7v.3M109.5 131.6v1.8M172.7 131.8v1.8M345.4 135.9h11.2M345.4 130.8h11.2M345.4 133.4h11.2M345.4 120.4h11.2"/>
<path d="M345.4 123h11.2M366.3 122.2h4.8M377.4 122.2h4.9M87.1 147.3h12.2M87.1 152.4h12.2M130.3 148.6h3M130.3 156.2h3M130.3 153.7h3M130.3 151.1h3M150.4 147.6h12.2M150.4 152.7h12.2M184.1 159h5.4"/>
<path d="M184.1 148.9h5.4M184.1 143.8h5.4M184.1 153.9h5.4M185.9 143.8v2.5h3.6M185.9 148.9v2.5h3.6M185.9 153.9v2.6h3.6M185.9 159v2.6h3.6M197.1 159h3.6M197.1 156.5h3.6M197.1 146.3h3.6M197.1 148.9h3.6M197.1 143.8h3.6"/>
<path d="M197.1 153.9h3.6M197.1 151.4h3.6M109.5 168.9v1M172.7 169.2v1M197.1 161.6h3.6"/>
</g>
<path d="M320.4 146.5l.4 .3M320.8 146.5v4.1l-.2 .4M320.8 149.6l-.4 .3" fill="none" stroke="#0000c2" stroke-width="1"/>
<g fill="#009600" stroke="#009600" stroke-width=".18">
<circle cx="185.9" cy="143.8" r=".46"/>
<circle cx="185.9" cy="153.9" r=".46"/>
<circle cx="185.9" cy="159" r=".46"/>
<circle cx="185.9" cy="148.9" r=".46"/>
<circle cx="134.4" cy="104.7" r=".46"/>
<circle cx="122.7" cy="86.6" r=".46"/>
<circle cx="126.5" cy="82.6" r=".46"/>
<circle cx="50.5" cy="66.3" r=".46"/>
</g>
<g font-size="7" fill="#0000c2">
<text x="287.5" y="151.6">Mounting</text>
<text x="326.8" y="151.6">&amp;</text>
<text x="338.8" y="151.6">Connector</text>
</g>
<text font-size="2.8" fill="#840000" x="281" y="190.9">Title:</text>
<g font-size="2.1" fill="#840000">
<text x="281" y="184">Sheet:</text>
<text x="281" y="186.7">File:</text>
<text x="287.1" y="186.7">Souncard_Robomarine</text>
<text x="313.2" y="186.7">1.0.kicad_sch</text>
<text x="281" y="196.9">KiCad</text>
<text x="281" y="194.1">Size:</text>
<text x="287.7" y="194.1">User</text>
<text x="288.7" y="196.9">E.D.A.</text>
<text x="296.3" y="196.9">9.0.4</text>
<text x="303" y="194.1">Date:</text>
<text x="366" y="194.3">Rev:</text>
<text x="366" y="196.9">Id:</text>
<text x="370.1" y="196.9">1/26</text>
</g>
<g font-size="1.8" fill="#840000">
<text x="35" y="11.9">1</text>
<text x="85" y="11.9">2</text>
<text x="135" y="11.9">3</text>
<text x="185" y="11.9">4</text>
<text x="235" y="11.9">5</text>
<text x="285" y="11.9">6</text>
<text x="335" y="11.9">7</text>
<text x="385" y="11.9">8</text>
<text x="10.3" y="35.9">A</text>
<text x="388.3" y="35.9">A</text>
<text x="10.3" y="85.9">B</text>
<text x="388.3" y="85.9">B</text>
<text x="10.3" y="135.9">C</text>
<text x="388.3" y="135.9">C</text>
<text x="195.4" y="143.6">49.9</text>
<text x="128.6" y="148.5">49.9</text>
<text x="195.4" y="146.2">49.9</text>
<text x="195.4" y="148.7">49.9</text>
<text x="128.6" y="151">49.9</text>
<text x="128.6" y="153.5">49.9</text>
<text x="195.4" y="151.2">49.9</text>
<text x="195.4" y="153.8">49.9</text>
<text x="128.6" y="156.1">49.9</text>
<text x="195.4" y="158.9">49.9</text>
<text x="195.4" y="156.3">49.9</text>
<text x="195.4" y="161.4">49.9</text>
<text x="10.3" y="185.9">D</text>
<text x="388.3" y="185.9">D</text>
<text x="35" y="199.9">1</text>
<text x="85" y="199.9">2</text>
<text x="135" y="199.9">3</text>
<text x="185" y="199.9">4</text>
<text x="235" y="199.9">5</text>
<text x="285" y="199.9">6</text>
<text x="335" y="199.9">7</text>
<text x="385" y="199.9">8</text>
</g>
<g font-size="1.8" fill="#006464">
<text x="20.5" y="17.4">+24V</text>
<text x="29.7" y="18.9">Power</text>
<text x="36.5" y="18.9">Line</text>
<text x="31.2" y="25">VIN+</text>
<text x="42.2" y="25">EN_48V</text>
<text x="338.6" y="27.6">J24</text>
<text x="356.9" y="28.1">J25</text>
<text x="31.2" y="30.9">VIN-</text>
<text x="42.2" y="30.6">EN_15V</text>
<text x="334.5" y="30.1">Conn_01x05</text>
<text x="356.9" y="30.6">Conn_01x05</text>
<text x="364.4" y="34.4">+15V</text>
<text x="21.1" y="39">GND</text>
<text x="129.7" y="38">+3V3</text>
<text x="364.4" y="39.2">-15V</text>
<text x="77.7" y="45.8">TDM 1</text>
<text x="134.4" y="46.3">R10</text>
<text x="338.6" y="47.1">J22</text>
<text x="359.9" y="47.1">J23</text>
<text x="79.2" y="52.2">ADDR0_ADC_A</text>
<text x="104.5" y="52.2">ADDR0_ADC_B</text>
<text x="134.4" y="48.9">10k</text>
<text x="284.7" y="51.4">H3</text>
<text x="284.7" y="54">Pad</text>
<text x="295.4" y="51.4">H4</text>
<text x="295.4" y="54">Pad</text>
<text x="307.1" y="51.4">H5</text>
<text x="307.1" y="54">Pad</text>
<text x="318.8" y="51.4">H6</text>
<text x="318.8" y="54">Pad</text>
<text x="334.5" y="49.6">Conn_01x02</text>
<text x="342.8" y="51.1">2</text>
<text x="355.8" y="49.6">Conn_01x02</text>
<text x="364.6" y="52.2">+48V</text>
<text x="79.2" y="54.7">ADDR1_ADC_A</text>
<text x="98.9" y="55.5" transform="rotate(-90 98.9 55.5)">PD/RST</text>
<text x="104.5" y="54.7">ADDR1_ADC_B</text>
<text x="134.4" y="57.5">R11</text>
<text x="334" y="58.8">J18</text>
<text x="363.7" y="59.3">J20</text>
<text x="45.1" y="63.9">10k</text>
<text x="46.1" y="61.3">R1</text>
<text x="57.6" y="63.9">10k</text>
<text x="58.5" y="61.3">R2</text>
<text x="79.2" y="61.8">MCLK_A</text>
<text x="79.2" y="64.1">MCLK_B</text>
<text x="113.8" y="65.7">TDM</text>
<text x="134.4" y="60.1">10k</text>
<text x="279.1" y="63.4">GND</text>
<text x="289.8" y="63.4">GND</text>
<text x="301.5" y="63.4">GND</text>
<text x="313.2" y="63.4">GND</text>
<text x="325.8" y="61.8">Conn_01x10</text>
<text x="363.7" y="61.3">Conn_01x10</text>
<text x="79.2" y="68.2">BCLK_A</text>
<text x="79.2" y="70.5">BCLK_B</text>
<text x="130.3" y="67.9">GND</text>
<text x="159.8" y="66.1">FPGA</text>
<text x="195.3" y="70.7">TX-EN</text>
<text x="224" y="66.1">Ethernet</text>
<text x="225.5" y="70.7">TX-EN</text>
<text x="233.1" y="66.1">Interface</text>
<text x="284.7" y="66.4">H7</text>
<text x="284.7" y="69">Pad</text>
<text x="295.4" y="66.4">H8</text>
<text x="295.4" y="69">Pad</text>
<text x="307.1" y="66.4">H9</text>
<text x="307.1" y="69">Pad</text>
<text x="318.8" y="66.4">H10</text>
<text x="318.8" y="69">Pad</text>
<text x="48.5" y="73">GND</text>
<text x="79.2" y="74.5">LRCLK_A</text>
<text x="79.2" y="76.8">LRCLK_B</text>
<text x="113.9" y="76.1">SDA</text>
<text x="114" y="74">SCL</text>
<text x="161.2" y="76.6">TDM_1</text>
<text x="173.6" y="75.8" transform="rotate(-90 173.6 75.8)">PD/RST</text>
<text x="179.7" y="75.4" transform="rotate(-90 179.7 75.4)">EN_15V</text>
<text x="185.8" y="75.4" transform="rotate(-90 185.8 75.4)">EN_48V</text>
<text x="198.1" y="74">TX0</text>
<text x="198.1" y="77.3">TX1</text>
<text x="225.5" y="74">TX0</text>
<text x="225.5" y="77.3">TX1</text>
<text x="161.2" y="83.4">SCL</text>
<text x="197.8" y="80.6">RX0</text>
<text x="197.8" y="83.9">RX1</text>
<text x="225.5" y="80.6">RX0</text>
<text x="225.5" y="83.9">RX1</text>
<text x="279.1" y="78.4">GND</text>
<text x="289.8" y="78.4">GND</text>
<text x="301.5" y="78.4">GND</text>
<text x="313.2" y="78.4">GND</text>
<text x="78" y="85.2">TDM 2</text>
<text x="161.2" y="87.5">SDA</text>
<text x="195.1" y="87.2">RX-ER</text>
<text x="225.5" y="87.2">RX-ER</text>
<text x="325.8" y="87.2">Conn_01x10</text>
<text x="333.7" y="84.4">J19</text>
<text x="363.9" y="87">Conn_01x10</text>
<text x="364" y="84.4">J21</text>
<text x="79.4" y="91.6">LRCLK_A</text>
<text x="79.4" y="93.8">LRCLK_B</text>
<text x="100.2" y="94.9" transform="rotate(-90 100.2 94.9)">PD/RST</text>
<text x="114.1" y="92.3">SDA</text>
<text x="114.2" y="94.4">SCL</text>
<text x="161.2" y="94.4">TDM_2</text>
<text x="196.9" y="90.5">MDIO</text>
<text x="198.1" y="93.8">RST</text>
<text x="225.5" y="90.5">MDIO</text>
<text x="225.5" y="93.8">RST</text>
<text x="61.4" y="101.5">+3V3</text>
<text x="79.4" y="97.9">BCLK_A</text>
<text x="79.4" y="100.2">BCLK_B</text>
<text x="131.7" y="100.4">+3V3</text>
<text x="193.3" y="100.4">R_RXCLK</text>
<text x="197.5" y="97.1">MDC</text>
<text x="225.5" y="97.1">MDC</text>
<text x="225.5" y="100.4">R_RXCLK</text>
<text x="284.7" y="100.4">H11</text>
<text x="295.4" y="100.4">H12</text>
<text x="307.1" y="100.2">H13</text>
<text x="317.8" y="100.2">H14</text>
<text x="79.4" y="104.3">MCLK_A</text>
<text x="79.4" y="106.5">MCLK_B</text>
<text x="114" y="102.7">TDM</text>
<text x="180.9" y="104.2" transform="rotate(-90 180.9 104.2)">Buffer_State</text>
<text x="185" y="104.2" transform="rotate(-90 185 104.2)">FPGA_LRCLK</text>
<text x="188.8" y="104.2" transform="rotate(-90 188.8 104.2)">FPGA_CLK</text>
<text x="197.8" y="103.8">CRS</text>
<text x="225.5" y="103.8">CRS</text>
<text x="284.7" y="103">Pad</text>
<text x="295.4" y="103">Pad</text>
<text x="307.1" y="102.7">Pad</text>
<text x="317.8" y="102.7">Pad</text>
<text x="58.3" y="111.4">10k</text>
<text x="59.3" y="108.8">R3</text>
<text x="79.4" y="113.7">ADDR0_ADC_A</text>
<text x="104.8" y="113.7">ADDR0_ADC_B</text>
<text x="123.2" y="110.9">R9</text>
<text x="123.2" y="108.3">10k</text>
<text x="136.2" y="108.3">10k</text>
<text x="136.2" y="110.9">R12</text>
<text x="279.1" y="112.4">GND</text>
<text x="289.8" y="112.4">GND</text>
<text x="301.5" y="112.1">GND</text>
<text x="312.2" y="112.1">GND</text>
<text x="334.5" y="112.6">J26</text>
<text x="364" y="112.9">J27</text>
<text x="61.8" y="118.5">R4</text>
<text x="79.4" y="116.2">ADDR1_ADC_A</text>
<text x="104.8" y="116.2">ADDR1_ADC_B</text>
<text x="284.7" y="115.4">H15</text>
<text x="284.7" y="118">Pad</text>
<text x="295.4" y="115.2">H16</text>
<text x="295.4" y="117.7">Pad</text>
<text x="306.8" y="115.4">H17</text>
<text x="306.8" y="118">Pad</text>
<text x="318.8" y="115.4">H18</text>
<text x="318.8" y="118">Pad</text>
<text x="326.4" y="114.7">Conn_01x05</text>
<text x="363.4" y="119.2">+3V3</text>
<text x="363.7" y="114.9">Conn_01x05</text>
<text x="375.4" y="119.5">+5V</text>
<text x="60.9" y="121">10k</text>
<text x="64.5" y="128.4">GND</text>
<text x="106.8" y="127.4">+3V3</text>
<text x="170.1" y="127.6">+3V3</text>
<text x="279.1" y="127.4">GND</text>
<text x="289.8" y="127.1">GND</text>
<text x="301.2" y="127.4">GND</text>
<text x="313.2" y="127.4">GND</text>
<text x="330.1" y="129.2">Conn_01x03</text>
<text x="338.3" y="126.6">J28</text>
<text x="360.2" y="129.2">Conn_01x03</text>
<text x="360.2" y="126.6">J29</text>
<text x="111.5" y="134.5">U1</text>
<text x="111.5" y="137">LMK1C1104PWR</text>
<text x="174.7" y="135">U2</text>
<text x="174.7" y="137.5">LMK1C1104PWR</text>
<text x="186.8" y="143.6">R19</text>
<text x="120.6" y="148.5">R5</text>
<text x="186.8" y="146.2">R20</text>
<text x="186.8" y="148.7">R15</text>
<text x="120.6" y="151">R6</text>
<text x="120.6" y="153.5">R7</text>
<text x="186.8" y="151.2">R16</text>
<text x="186.8" y="153.8">R13</text>
<text x="120.6" y="156.1">R8</text>
<text x="186.8" y="158.9">R17</text>
<text x="186.8" y="156.3">R14</text>
<text x="186.8" y="161.4">R18</text>
<text x="107.4" y="175.9">GND</text>
<text x="170.7" y="176.1">GND</text>
</g>
<g font-size="1.8" fill="#0f0f0f">
<text x="51.1" y="23.8">EN_48V</text>
<text x="51.1" y="29.4">EN_15V</text>
<text x="98" y="34.7">PD/RST</text>
<text x="348" y="34.7">+15V</text>
<text x="348" y="32.2">+15V</text>
<text x="348" y="39.8">-15V</text>
<text x="349" y="37.3">GND</text>
<text x="372.1" y="36.8">+15V</text>
<text x="372.1" y="41.8">-15V</text>
<text x="348" y="42.3">-15V</text>
<text x="347.7" y="51">+48V</text>
<text x="349" y="53.5">GND</text>
<text x="347.5" y="58.3">EN_48V</text>
<text x="372.1" y="54.5">+48V</text>
<text x="69.3" y="62.9">MCLK_2</text>
<text x="69.3" y="60.6">MCLK_1</text>
<text x="347.5" y="60.9">EN_15V</text>
<text x="347.7" y="66">PD/RST</text>
<text x="349.2" y="63.4">GND</text>
<text x="69.3" y="67">BCLK_1</text>
<text x="69.3" y="69.3">BCLK_2</text>
<text x="347.5" y="71">BCLK_3</text>
<text x="349.2" y="68.5">GND</text>
<text x="69.3" y="75.6">LRCLK_2</text>
<text x="69.3" y="73.3">LRCLK_1</text>
<text x="129.3" y="75.4">TDM1</text>
<text x="347.2" y="76.1">LRCLK_3</text>
<text x="349" y="73.6">GND</text>
<text x="155.8" y="82.2">SCL</text>
<text x="347.5" y="81.2">MCLK_3</text>
<text x="349" y="78.7">GND</text>
<text x="99.3" y="84.5">PD/RST</text>
<text x="155.7" y="86.3">SDA</text>
<text x="347.5" y="85.5">BCLK_4</text>
<text x="349" y="88.1">GND</text>
<text x="69.6" y="92.6">LRCLK_4</text>
<text x="69.6" y="90.3">LRCLK_3</text>
<text x="129" y="93.1">TDM2</text>
<text x="347.2" y="90.6">LRCLK_4</text>
<text x="347.5" y="95.7">MCLK_4</text>
<text x="349" y="93.1">GND</text>
<text x="69.6" y="99">BCLK_4</text>
<text x="69.6" y="96.7">BCLK_3</text>
<text x="348.7" y="100.8">TDM2</text>
<text x="349" y="98.2">GND</text>
<text x="69.6" y="105.3">MCLK_4</text>
<text x="69.6" y="103">MCLK_3</text>
<text x="349.2" y="103.3">GND</text>
<text x="349.5" y="105.8">SDA</text>
<text x="349.5" y="108.4">SCL</text>
<text x="349.8" y="112.4">5V</text>
<text x="179.7" y="117.9" transform="rotate(-90 179.7 117.9)">Buffer_State</text>
<text x="183.8" y="117.9" transform="rotate(-90 183.8 117.9)">FPGA_LRCLK</text>
<text x="187.6" y="117.9" transform="rotate(-90 187.6 117.9)">FPGA_CLK</text>
<text x="349" y="117.5">GND</text>
<text x="349.8" y="115">5V</text>
<text x="349.2" y="122.6">3V3</text>
<text x="349.2" y="120.1">3V3</text>
<text x="371.1" y="121.8">3V3</text>
<text x="382.3" y="121.8">5V</text>
<text x="349.5" y="130.5">3V3</text>
<text x="349.2" y="135.6">GND</text>
<text x="349.5" y="133">3V3</text>
<text x="200.7" y="143.4">MCLK_4</text>
<text x="87.1" y="147">Buffer_State</text>
<text x="133.3" y="148.3">LRCLK_4</text>
<text x="150.4" y="147.2">Buffer_State</text>
<text x="200.7" y="146">BCLK_4</text>
<text x="200.7" y="148.5">BCLK_3</text>
<text x="87.1" y="152.1">FPGA_LRCLK</text>
<text x="133.3" y="153.3">LRCLK_1</text>
<text x="133.3" y="150.8">LRCLK_3</text>
<text x="133.3" y="155.9">LRCLK_2</text>
<text x="150.4" y="152.3">FPGA_CLK</text>
<text x="200.7" y="151.1">MCLK_3</text>
<text x="200.7" y="153.6">MCLK_1</text>
<text x="200.7" y="156.1">BCLK_1</text>
<text x="200.7" y="161.2">BCLK_2</text>
<text x="200.7" y="158.7">MCLK_2</text>
</g>
<g font-size="1.8" fill="#a90000">
<text x="342.8" y="32.3">1</text>
<text x="342.8" y="34.8">2</text>
<text x="357.8" y="32.3">1</text>
<text x="357.8" y="34.8">2</text>
<text x="342.8" y="37.4">3</text>
<text x="342.8" y="39.9">4</text>
<text x="357.8" y="37.4">3</text>
<text x="357.8" y="39.9">4</text>
<text x="342.8" y="42.4">5</text>
<text x="357.8" y="42.4">5</text>
<text x="342.8" y="53.6">1</text>
<text x="357.8" y="53.6">1</text>
<text x="357.8" y="51.1">2</text>
<text x="342.2" y="58.4">10</text>
<text x="357.2" y="58.4">10</text>
<text x="342.8" y="63.5">8</text>
<text x="342.8" y="61">9</text>
<text x="357.8" y="63.5">8</text>
<text x="357.8" y="61">9</text>
<text x="342.8" y="71.1">5</text>
<text x="342.8" y="68.6">6</text>
<text x="342.8" y="66.1">7</text>
<text x="357.8" y="71.1">5</text>
<text x="357.8" y="68.6">6</text>
<text x="357.8" y="66.1">7</text>
<text x="342.8" y="76.2">3</text>
<text x="342.8" y="73.7">4</text>
<text x="357.8" y="76.2">3</text>
<text x="357.8" y="73.7">4</text>
<text x="342.8" y="81.3">1</text>
<text x="342.8" y="78.8">2</text>
<text x="357.8" y="81.3">1</text>
<text x="357.8" y="78.8">2</text>
<text x="342.2" y="85.6">10</text>
<text x="342.8" y="88.2">9</text>
<text x="357.2" y="85.6">10</text>
<text x="357.8" y="88.2">9</text>
<text x="342.8" y="95.8">6</text>
<text x="342.8" y="93.2">7</text>
<text x="342.8" y="90.7">8</text>
<text x="357.8" y="95.8">6</text>
<text x="357.8" y="93.2">7</text>
<text x="357.8" y="90.7">8</text>
<text x="342.8" y="100.9">4</text>
<text x="342.8" y="98.3">5</text>
<text x="357.8" y="100.9">4</text>
<text x="357.8" y="98.3">5</text>
<text x="342.8" y="105.9">2</text>
<text x="342.8" y="103.4">3</text>
<text x="357.8" y="105.9">2</text>
<text x="357.8" y="103.4">3</text>
<text x="342.8" y="112.5">1</text>
<text x="342.8" y="108.5">1</text>
<text x="357.8" y="108.5">1</text>
<text x="357.8" y="112.5">1</text>
<text x="342.8" y="115.1">2</text>
<text x="342.8" y="117.6">3</text>
<text x="357.8" y="115.1">2</text>
<text x="357.8" y="117.6">3</text>
<text x="342.8" y="120.2">4</text>
<text x="342.8" y="122.7">5</text>
<text x="357.8" y="120.2">4</text>
<text x="357.8" y="122.7">5</text>
<text x="342.8" y="130.6">1</text>
<text x="357.8" y="130.6">1</text>
<text x="342.8" y="133.1">2</text>
<text x="342.8" y="135.7">3</text>
<text x="357.8" y="133.1">2</text>
<text x="357.8" y="135.7">3</text>
</g>
<g font-size="1.8" fill="#725600">
<text x="29.7" y="36.4">File:</text>
<text x="34.9" y="36.4">power_line.kicad_sch</text>
<text x="77.7" y="83.1">File:</text>
<text x="82.9" y="83.1">tdm.kicad_sch</text>
<text x="224" y="108">File:</text>
<text x="229.3" y="108">ethernet_interface.kicad_sch</text>
<text x="154.9" y="108.2">File:</text>
<text x="160.2" y="108.2">fpga.kicad_sch</text>
<text x="78" y="122.5">File:</text>
<text x="83.2" y="122.5">tdm.kicad_sch</text>
</g>
<g font-size="1.4" fill="#a90000">
<text x="109.2" y="136.5" transform="rotate(-90 109.2 136.5)">6</text>
<text x="172.5" y="136.8" transform="rotate(-90 172.5 136.8)">6</text>
<text x="181" y="143.5">3</text>
<text x="101.2" y="147.1">2</text>
<text x="117.8" y="148.4">3</text>
<text x="164.5" y="147.3">2</text>
<text x="181" y="148.6">8</text>
<text x="101.2" y="152.2">1</text>
<text x="117.8" y="150.9">8</text>
<text x="117.8" y="153.4">5</text>
<text x="117.8" y="156">7</text>
<text x="164.5" y="152.4">1</text>
<text x="181" y="153.7">5</text>
<text x="181" y="158.8">7</text>
<text x="109.2" y="167" transform="rotate(-90 109.2 167)">4</text>
<text x="172.5" y="167.3" transform="rotate(-90 172.5 167.3)">4</text>
</g>
<g font-size="1.4" fill="#006464">
<text x="110.2" y="142.6" transform="rotate(-90 110.2 142.6)">VDD</text>
<text x="173.5" y="142.9" transform="rotate(-90 173.5 142.9)">VDD</text>
<text x="105.4" y="148.1">1G</text>
<text x="112.7" y="149.3">Y0</text>
<text x="168.7" y="148.3">1G</text>
<text x="176" y="144.5">Y0</text>
<text x="176" y="149.6">Y1</text>
<text x="105.4" y="153.2">CLKIN</text>
<text x="112.7" y="151.9">Y1</text>
<text x="112.7" y="154.4">Y2</text>
<text x="168.7" y="153.4">CLKIN</text>
<text x="176" y="154.7">Y2</text>
<text x="112.7" y="157">Y3</text>
<text x="176" y="159.8">Y3</text>
<text x="110.2" y="162.8" transform="rotate(-90 110.2 162.8)">GND</text>
<text x="173.5" y="163.1" transform="rotate(-90 173.5 163.1)">GND</text>
</g>
</svg>
